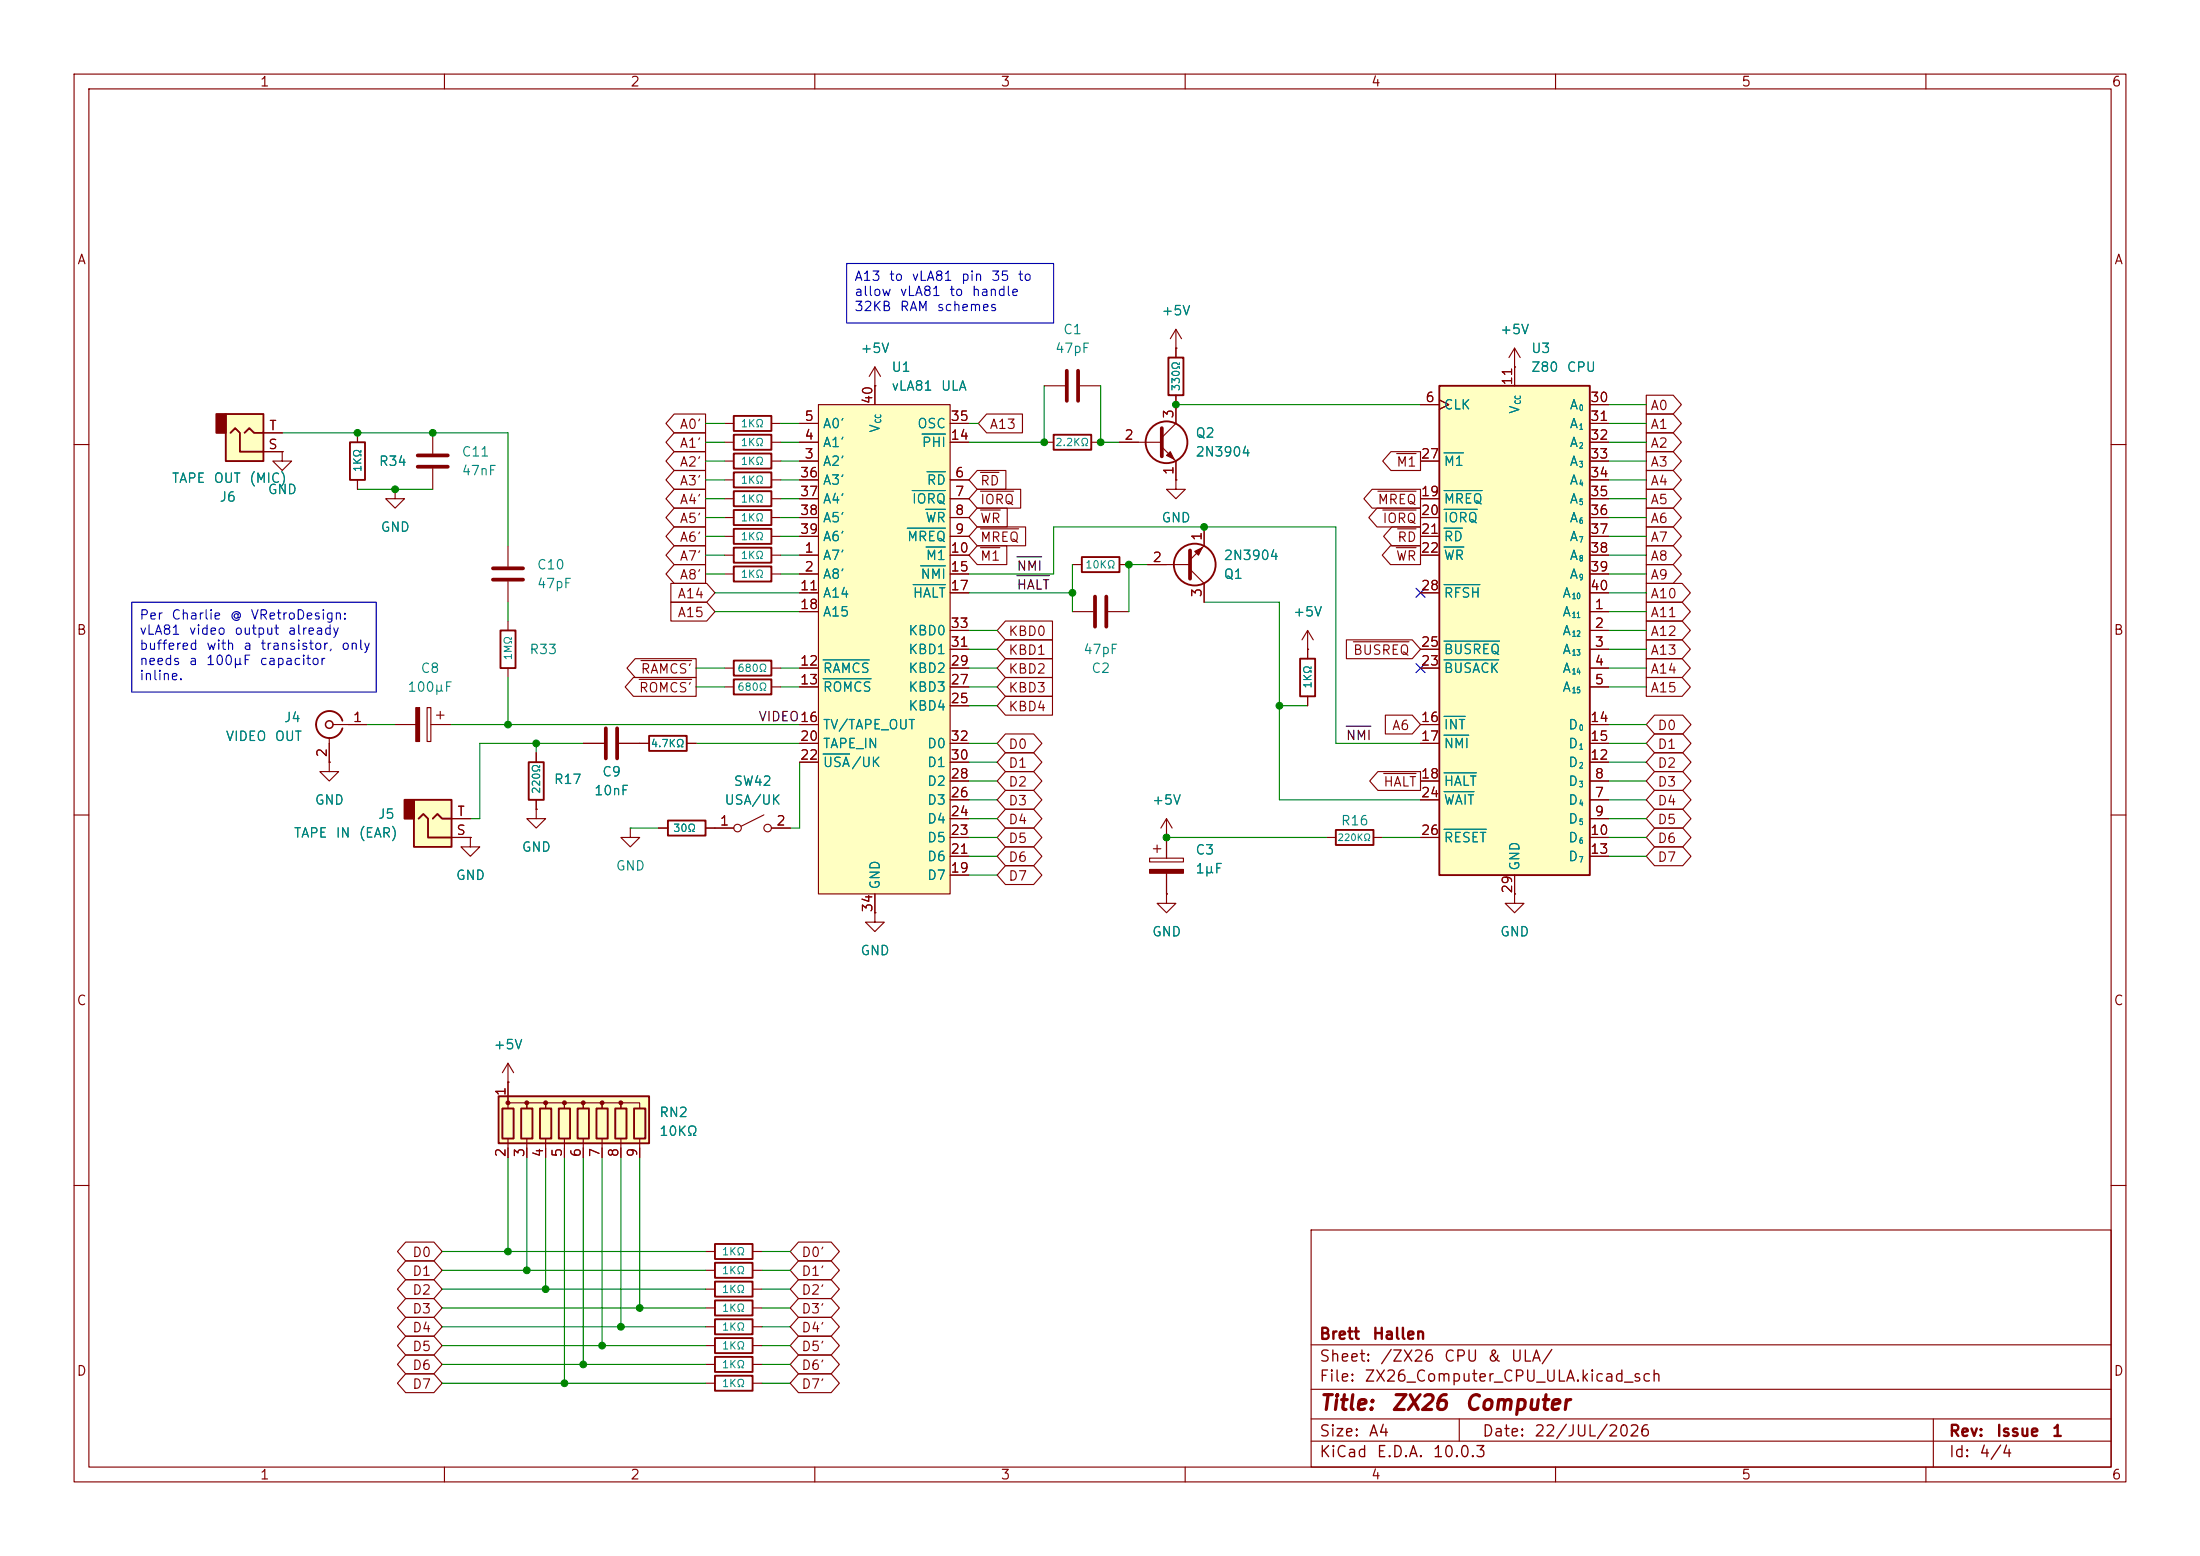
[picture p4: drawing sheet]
<svg xmlns="http://www.w3.org/2000/svg" width="297mm" height="210mm" viewBox="0 0 297 210" stroke-linecap="round" stroke-linejoin="round" font-family="sans-serif">
<g fill="none" stroke="#840000" stroke-width=".15">
<path d="M10 10h277v190h-277zM12 12h273v186h-273zM60 10v2M110 10v2M160 10v2M210 10v2M260 10v2M10 60h2M144.8 76.2h1.2M151.1 76.2h1.3M285 60h2M144.8 82.6h2.8"/>
<path d="M149.6 82.6h2.8M10 110h2M285 110h2M10 160h2M177 166h108v32h-108zM285 160h2M60 198v2M110 198v2M160 198v2M177 194.5h108M177 191.5h108M177 187.5h108"/>
<path d="M177 181.5h108M197 191.5v3M210 198v2M260 198v2M261 191.5v6.5"/>
</g>
<path d="M147.8 80.5v4.1M149.4 80.5v4.1" fill="none" stroke="#840000" stroke-width=".51"/>
<path d="M146 75.2h5.1v2h-5.1z" fill="none" stroke="#840000" stroke-width=".25"/>
<path d="M110.5 54.6h17.8v66.1h-17.8z" fill="#ffffc2"/>
<g fill="none" stroke="#840000" stroke-width=".15">
<path d="M107.9 59.7h2.6M107.9 57.2h2.6M110.5 54.6h17.8v66.1h-17.8zM118.1 52.1v2.5M128.3 59.7h2.5M128.3 57.2h2.5M204.5 49.5h.1M204.5 47l-.8 1.3M204.5 47l.7 1.3M204.5 47v2.5M97.8 74.9h1.3M104.1 74.9h1.3"/>
<path d="M107.9 74.9h2.6M107.9 77.5h2.6M107.9 62.2h2.6M107.9 64.8h2.6M107.9 67.3h2.6M107.9 69.9h2.6M107.9 72.4h2.6M128.3 74.9h2.5M128.3 77.5h2.5M128.3 64.8h2.5M128.3 67.3h2.5M128.3 69.9h2.5"/>
<path d="M128.3 72.4h2.5M97.8 92.7h1.3M104.1 92.7h1.3M107.9 80h2.6M107.9 90.2h2.6M107.9 92.7h2.6M107.9 97.8h2.6M107.9 82.6h2.6M128.3 80h2.5M128.3 90.2h2.5M128.3 92.7h2.5M128.3 95.3h2.5"/>
<path d="M128.3 87.6h2.5M128.3 85.1h2.5M107.9 100.3h2.6M107.9 102.9h2.6M128.3 118.1h2.5M128.3 100.3h2.5M128.3 115.6h2.5M128.3 102.9h2.5M128.3 113h2.5M128.3 110.5h2.5M128.3 108h2.5M128.3 105.4h2.5"/>
<path d="M118.1 120.7v2.5M68.6 146.1h.1M68.6 143.5l-.8 1.3M68.6 143.5l.7 1.3M68.6 143.5v2.6M95.2 174h1.3M95.2 171.5h1.3M95.2 179.1h1.3M101.6 174h1.3M101.6 171.5h1.3M101.6 179.1h1.3M95.2 184.2h1.3"/>
<path d="M95.2 186.7h1.3M95.2 181.6h1.3M101.6 184.2h1.3M101.6 186.7h1.3M101.6 181.6h1.3"/>
</g>
<path d="M124.5 58.6h3.1M122.5 71.3h5.1M123.2 66.2h4.4M123.3 78.9h4.3M124.3 76.4h3.3M125 68.7h2.6M125 73.8h2.6M125.1 63.7h2.5M111.1 89.1h6.3M111.1 91.6h6.5M111.1 101.8h3.6" fill="none" stroke="#008484" stroke-width=".15"/>
<path d="M99.1 73.9h5v2h-5zM99.1 91.7h5v2h-5zM96.5 173h5.1v2h-5.1zM96.5 170.4h5.1v2.1h-5.1zM96.5 178.1h5.1v2h-5.1zM96.5 183.1h5.1v2.1h-5.1zM96.5 185.7h5.1v2h-5.1zM96.5 180.6h5.1v2h-5.1z" fill="none" stroke="#840000" stroke-width=".25"/>
<path d="M67.3 148h20.3v6.3h-20.3z" fill="#ffffc2"/>
<g fill="none" stroke="#840000" stroke-width=".25">
<path d="M99.1 56.1h5v2.1h-5zM99.1 58.7h5v2h-5zM99.1 63.8h5v2h-5zM99.1 61.2h5v2h-5zM67.3 148h20.3v6.3h-20.3zM67.8 149.6h1.5v4.1h-1.5zM70.4 149.6h1.5v4.1h-1.5zM72.9 149.6h1.5v4.1h-1.5zM75.4 149.6h1.6v4.1h-1.6zM78 149.6h1.5v4.1h-1.5zM80.5 149.6h1.5v4.1h-1.5zM83.1 149.6h1.5v4.1h-1.5z"/>
<path d="M85.6 149.6h1.5v4.1h-1.5z"/>
</g>
<g fill="#840000" stroke="#840000" stroke-width=".15">
<circle cx="68.6" cy="148.8" r=".25"/>
<circle cx="71.1" cy="148.8" r=".25"/>
<circle cx="73.7" cy="148.8" r=".25"/>
<circle cx="76.2" cy="148.8" r=".25"/>
<circle cx="78.7" cy="148.8" r=".25"/>
<circle cx="81.3" cy="148.8" r=".25"/>
<circle cx="83.8" cy="148.8" r=".25"/>
</g>
<g fill="none" stroke="#840000" stroke-width=".15">
<path d="M97.8 57.2h1.3M97.8 59.7h1.3M104.1 57.2h1.3M104.1 59.7h1.3M118.1 52.1h.1M118.1 49.5l-.8 1.3M118.1 49.5l.8 1.3M118.1 49.5v2.6M97.8 64.8h1.3M97.8 62.2h1.3M104.1 64.8h1.3M104.1 62.2h1.3"/>
<path d="M68.6 149.6v-.8h2.5v.8v-.8h2.6v.8v-.8h2.5v.8v-.8h2.5v.8v-.8h2.6v.8v-.8h2.5v.8v-.8h2.6v.8M68.6 146.1v2.5M68.6 153.7v2.5M71.1 153.7v2.5M73.7 153.7v2.5M76.2 153.7v2.5M78.7 153.7v2.5M81.3 153.7v2.5M83.8 153.7v2.5M86.4 153.7v2.5"/>
</g>
<path d="M55.9 108h5.1v6.3h-5.1z" fill="#ffffc2"/>
<path d="M54.6 108h1.3v2.5h-1.3z" fill="#840000" stroke="#840000" stroke-width=".25"/>
<path d="M87.6 99.3h5.1v2h-5.1zM55.9 108h5.1v6.3h-5.1zM56.5 110.5l.6-.6 .7 .6v2.5h3.2M58.4 110.5l.7-.6 .6 .6h1.3M71.4 102.9h2v5.1h-2zM90.2 110.7h5v2.1h-5z" fill="none" stroke="#840000" stroke-width=".25"/>
<g fill="none" stroke="#840000" stroke-width=".15">
<path d="M53.3 97.8h2.8M57.7 95.5h.5v4.6h-.5zM58.2 97.8h2.8M58.9 96.5h1M59.4 96v1M44.4 102.9v1.2h1.3l-1.3 1.3-1.2-1.3h1.2M44.4 102.9h.1M61 113h2.5M61 110.5h2.5M63.5 113v1.3h-1.3l1.3 1.3 1.3-1.3h-1.3M63.5 113h.1M72.4 109.2v1.3h1.3l-1.3 1.3-1.3-1.3h1.3"/>
<path d="M72.4 109.2h.1M72.4 101.6v1.3M72.4 108v1.2M78.7 100.3h2.8M83.6 100.3h4M85.1 111.8v1.2h1.3l-1.3 1.3-1.3-1.3h1.3M85.1 111.8h.1M88.9 111.8h1.3M92.7 100.3h1.3M95.2 111.8h3.9M103.1 110l-3 1.5M104.1 111.8h2.6"/>
<path d="M118.1 123.2v1.3h1.3l-1.3 1.2-1.3-1.2h1.3M118.1 123.2h.1"/>
<circle cx="99.6" cy="111.8" r=".51"/>
<circle cx="103.6" cy="111.8" r=".51"/>
</g>
<path d="M56.1 95.5h.5v4.6h-.5z" fill="#840000" stroke="#840000" stroke-width=".15"/>
<path d="M81.8 98.3v4.1M83.3 98.3v4.1" fill="none" stroke="#840000" stroke-width=".51"/>
<path d="M30.5 55.9h5.1v6.3h-5.1z" fill="#ffffc2"/>
<path d="M29.2 55.9h1.3v2.5h-1.3z" fill="#840000" stroke="#840000" stroke-width=".25"/>
<path d="M30.5 55.9h5.1v6.3h-5.1zM31.1 58.4l.6-.6 .7 .6v2.6h3.2M33 58.4l.7-.6 .6 .6h1.3M47.2 59.7h2.1v5.1h-2.1zM67.6 85.1h2v5.1h-2z" fill="none" stroke="#840000" stroke-width=".25"/>
<path d="M35.6 58.4h2.5M48.3 58.4v1.3M35.6 61h2.5M38.1 61v1.2h-1.3l1.3 1.3 1.3-1.3h-1.3M38.1 61h.1M48.3 64.8v1.2M53.3 66v1.3h-1.2l1.2 1.3 1.3-1.3h-1.3M53.3 66h.1M68.6 83.8v1.3M68.6 90.2v1.2" fill="none" stroke="#840000" stroke-width=".15"/>
<path d="M194.3 52.1h20.3v66h-20.3z" fill="#ffffc2"/>
<g fill="none" stroke="#840000" stroke-width=".25">
<path d="M142.2 58.7h5.1v2h-5.1zM157.7 48.3h2.1v5h-2.1zM194.3 52.1h20.3v66h-20.3zM99.1 66.3h5v2h-5zM99.1 68.8h5v2.1h-5zM99.1 71.4h5v2h-5zM99.1 76.5h5v2h-5zM46.2 97.3a1.81 1.81 0 0 0-2.8-1 1.81 1.81 0 0 0 0 3 1.81 1.81 0 0 0 2.8-1M99.1 89.2h5v2h-5zM175.5 88.9h2v5.1h-2zM180.3 112h5.1v2h-5.1zM96.5 175.5h5.1v2h-5.1z"/>
<path d="M96.5 167.9h5.1v2h-5.1z"/>
<circle cx="157.5" cy="59.7" r="2.82"/>
<circle cx="161.3" cy="76.2" r="2.82"/>
</g>
<g fill="none" stroke="#840000" stroke-width=".15">
<path d="M35.6 58.4h2.5M48.3 58.4v1.3M58.4 58.4v2.8M91 55.9h4.2v2.5h-4.2l-1.1-1.2zM91 58.4h4.2v2.6h-4.2l-1.1-1.3zM107.9 57.2h2.6M107.9 59.7h2.6M118.1 52.1h.1M118.1 52.1v2.5M128.3 57.2h2.5M128.3 59.7h2.5M133.2 55.9h4.8v2.5h-4.8l-1.1-1.2z"/>
<path d="M141 59.7h1.2M141 52.1h2.8M145.8 52.1h2.8M147.3 59.7h1.3M151.1 59.7h5.7M158.7 47h.1M158.7 44.5l-.7 1.2M158.7 44.5l.8 1.2M158.7 44.5v3.8M158.7 53.3v3.9l-1.9 1.9M191.8 54.6h2.5M194.3 54l1.3 .6-1.3 .6"/>
<path d="M204.5 49.5h.1M204.5 49.5v2.6M214.6 54.6h2.6M214.6 57.2h2.6M214.6 59.7h2.6M222.2 53.3h3.7l1.1 1.3-1.1 1.3h-3.7zM222.2 55.9h3.7l1.1 1.3-1.1 1.2h-3.7zM222.2 58.4h3.7l1.1 1.3-1.1 1.3h-3.7zM35.6 61h2.5M38.1 61h.1M48.3 64.8v1.2M53.3 66h.1"/>
<path d="M58.4 63.2v2.8M68.6 73.7v2.8M68.6 78.5v2.8M90.6 78.7h4.8l1.1 1.3-1.1 1.3h-4.8zM91 73.7h4.2v2.5h-4.2l-1.1-1.3zM91 71.1h4.2v2.6h-4.2l-1.1-1.3zM91 76.2h4.2v2.5h-4.2l-1.1-1.2zM91 61h4.2v2.5h-4.2l-1.1-1.3zM91 63.5h4.2v2.5h-4.2l-1.1-1.2zM91 68.6h4.2v2.5h-4.2l-1.1-1.2zM91 66h4.2v2.6h-4.2l-1.1-1.3zM97.8 67.3h1.3"/>
<path d="M97.8 69.9h1.3M97.8 72.4h1.3M97.8 77.5h1.3M104.1 67.3h1.3M104.1 69.9h1.3M104.1 72.4h1.3M104.1 77.5h1.3M107.9 67.3h2.6M107.9 69.9h2.6M107.9 72.4h2.6M107.9 74.9h2.6M107.9 62.2h2.6"/>
<path d="M107.9 64.8h2.6M107.9 77.5h2.6M128.3 67.3h2.5M128.3 69.9h2.5M128.3 72.4h2.5M128.3 74.9h2.5M128.3 64.8h2.5M128.3 77.5h2.5M131.9 68.6h4.1v2.5h-4.1l-1.1-1.2zM131.9 71.1h6.6v2.6h-6.6l-1.1-1.3zM131.9 63.5h3.9v2.5h-3.9l-1.1-1.2zM131.9 66h5.9v2.6h-5.9l-1.1-1.3z"/>
<path d="M131.9 73.7h4v2.5h-4l-1.1-1.3zM132.4 68.8h2.6M132.4 73.9h2.6M132.4 66.3h4.5M132.4 71.4h5.1M132.4 63.8h2.5M154.9 76.2h5.8M156.8 60.3l1.9 1.9v2.6M158.7 64.8v1.2h1.3l-1.3 1.3-1.2-1.3h1.2M158.7 64.8h.1M160.7 76.8l1.9 1.9v2.6M162.6 71.1v2.6l-1.9 1.9"/>
<path d="M185.2 66h6.6v2.6h-6.6l-1.1-1.3zM185.9 68.6h5.9v2.5h-5.9l-1.1-1.2zM186 66.3h5.2M186.7 68.8h4.5M187.7 73.7h4.1v2.5h-4.1l-1.1-1.3zM187.8 61h4v2.5h-4l-1.1-1.3zM187.9 71.1h3.9v2.6h-3.9l-1.1-1.3zM188.5 73.9h2.7M188.6 61.2h2.6M188.7 71.4h2.5M191.8 67.3h2.5M191.8 69.9h2.5"/>
<path d="M191.8 72.4h2.5M191.8 74.9h2.5M191.8 62.2h2.5M214.6 67.3h2.6M214.6 69.9h2.6M214.6 72.4h2.6M214.6 74.9h2.6M214.6 62.2h2.6M214.6 64.8h2.6M214.6 77.5h2.6M222.2 78.7h4.9l1.1 1.3-1.1 1.3h-4.9zM222.2 73.7h3.7l1.1 1.2-1.1 1.3h-3.7z"/>
<path d="M222.2 68.6h3.7l1.1 1.3-1.1 1.2h-3.7zM222.2 71.1h3.7l1.1 1.3-1.1 1.3h-3.7zM222.2 76.2h3.7l1.1 1.3-1.1 1.2h-3.7zM222.2 63.5h3.7l1.1 1.3-1.1 1.2h-3.7zM222.2 66h3.7l1.1 1.3-1.1 1.3h-3.7zM222.2 61h3.7l1.1 1.2-1.1 1.3h-3.7zM44.4 99.6v3.3M45 97.8h4.5M85.5 91.4h8.5v2.6h-8.5l-1.1-1.3zM85.8 88.9h8.2v2.5h-8.2l-1.2-1.2zM86.3 91.7h7.1M86.5 89.2h6.9"/>
<path d="M90.6 81.3h4.8l1.1 1.3-1.1 1.2h-4.8zM97.8 90.2h1.3M104.1 90.2h1.3M107.9 82.6h2.6M107.9 90.2h2.6M107.9 92.7h2.6M107.9 97.8h2.6M107.9 80h2.6M128.3 85.1h2.5M128.3 87.6h2.5M128.3 90.2h2.5M128.3 92.7h2.5"/>
<path d="M128.3 80h2.5M128.3 95.3h2.5M135.7 88.9h6.4v2.5h-6.4l-1.1-1.2zM135.7 99.1h3.8l1.2 1.2-1.2 1.3h-3.8l-1.1-1.3zM135.7 86.4h6.4v2.5h-6.4l-1.1-1.3zM135.7 91.4h6.4v2.6h-6.4l-1.1-1.3zM135.7 83.8h6.4v2.6h-6.4l-1.1-1.3zM135.7 94h6.4v2.5h-6.4l-1.1-1.2zM176.5 87.6h.1M176.5 85.1l-.7 1.3M176.5 85.1l.8 1.3M176.5 85.1v3.8"/>
<path d="M176.5 94v1.3M181.8 86.4h8.9l1.1 1.2-1.1 1.3h-8.9zM182.7 86.6h7.5M187 96.5h3.7l1.1 1.3-1.1 1.3h-3.7zM191.8 87.6h2.5M191.8 90.2h2.5M191.8 97.8h2.5M191.8 80h2.5M214.6 82.6h2.6M214.6 85.1h2.6M214.6 87.6h2.6M214.6 90.2h2.6"/>
<path d="M214.6 92.7h2.6M214.6 97.8h2.6M214.6 80h2.6M222.2 86.4h4.9l1.1 1.2-1.1 1.3h-4.9zM222.2 81.3h4.9l1.1 1.3-1.1 1.2h-4.9zM222.2 88.9h4.9l1.1 1.3-1.1 1.2h-4.9zM222.2 83.8h4.9l1.1 1.3-1.1 1.3h-4.9zM222.2 91.4h4.9l1.1 1.3-1.1 1.3h-4.9zM223.4 99.1h3.8l1.1 1.2-1.1 1.3h-3.8l-1.2-1.3zM223.4 96.5h3.8l1.1 1.3-1.1 1.3h-3.8l-1.2-1.3zM44.4 102.9h.1M61 110.5h2.5"/>
<path d="M61 113h2.5M63.5 113h.1M72.4 109.2h.1M72.4 101.6v1.3M72.4 108v1.2M78.7 100.3h2.8M83.6 100.3h4M88.9 111.8h1.3M92.7 100.3h1.3M95.2 111.8h3.9M104.1 111.8h2.6M107.9 102.9h2.6"/>
<path d="M107.9 100.3h2.6M128.3 108h2.5M128.3 105.4h2.5M128.3 110.5h2.5M128.3 113h2.5M128.3 102.9h2.5M128.3 115.6h2.5M128.3 100.3h2.5M128.3 118.1h2.5M135.7 106.7h3.8l1.2 1.3-1.2 1.2h-3.8l-1.1-1.2zM135.7 109.2h3.8l1.2 1.3-1.2 1.3h-3.8l-1.1-1.3zM135.7 116.8h3.8l1.2 1.3-1.2 1.3h-3.8l-1.1-1.3z"/>
<path d="M135.7 111.8h3.8l1.2 1.2-1.2 1.3h-3.8l-1.1-1.3zM135.7 114.3h3.8l1.2 1.3-1.2 1.2h-3.8l-1.1-1.2zM135.7 101.6h3.8l1.2 1.3-1.2 1.2h-3.8l-1.1-1.2zM135.7 104.1h3.8l1.2 1.3-1.2 1.3h-3.8l-1.1-1.3zM155.2 115.8h4.6v.5h-4.6zM155.7 114.6h1M156.2 114v1.1M157.5 113h.1M157.5 110.5v5.3M157.5 117.9v2.8M157.5 110.5l-.8 1.3M157.5 110.5l.7 1.3"/>
<path d="M179.1 113h1.2M185.4 113h1.3M186 104.1h5.8v2.6h-5.8l-1.1-1.3zM186.8 104.4h4.4M191.8 108h2.5M191.8 105.4h2.5M191.8 113h2.5M191.8 100.3h2.5M204.5 118.1v2.6M214.6 108h2.6M214.6 105.4h2.6M214.6 110.5h2.6"/>
<path d="M214.6 113h2.6M214.6 102.9h2.6M214.6 115.6h2.6M214.6 100.3h2.6M223.4 109.2h3.8l1.1 1.3-1.1 1.3h-3.8l-1.2-1.3zM223.4 106.7h3.8l1.1 1.3-1.1 1.2h-3.8l-1.2-1.2zM223.4 104.1h3.8l1.1 1.3-1.1 1.3h-3.8l-1.2-1.3zM223.4 101.6h3.8l1.1 1.3-1.1 1.2h-3.8l-1.2-1.2zM223.4 114.3h3.8l1.1 1.3-1.1 1.2h-3.8l-1.2-1.2zM223.4 111.8h3.8l1.1 1.2-1.1 1.3h-3.8l-1.2-1.3zM118.1 123.2h.1M118.1 120.7v2.5"/>
<path d="M157.5 120.7v1.2h1.2l-1.2 1.3-1.3-1.3h1.3M157.5 120.7h.1M204.5 120.7v1.2h1.2l-1.2 1.3-1.3-1.3h1.3M204.5 120.7h.1M68.6 146.1h.1M68.6 146.1v2.5M68.6 154.9v1.3M71.1 154.9v1.3M73.7 154.9v1.3M76.2 154.9v1.3M78.7 154.9v1.3M81.3 154.9v1.3"/>
<path d="M83.8 154.9v1.3M86.4 154.9v1.3M54.8 170.2h3.8l1.1 1.3-1.1 1.2h-3.8l-1.1-1.2zM54.8 167.6h3.8l1.1 1.3-1.1 1.3h-3.8l-1.1-1.3zM54.8 172.7h3.8l1.1 1.3-1.1 1.3h-3.8l-1.1-1.3zM54.8 175.3h3.8l1.1 1.2-1.1 1.3h-3.8l-1.1-1.3zM54.8 177.8h3.8l1.1 1.3-1.1 1.2h-3.8l-1.1-1.2zM95.2 176.5h1.3M95.2 168.9h1.3M101.6 176.5h1.3M101.6 168.9h1.3M107.8 167.6h4.4l1.1 1.3-1.1 1.3h-4.4l-1.1-1.3z"/>
<path d="M107.8 175.3h4.4l1.1 1.2-1.1 1.3h-4.4l-1.1-1.3zM107.8 172.7h4.4l1.1 1.3-1.1 1.3h-4.4l-1.1-1.3zM107.8 170.2h4.4l1.1 1.3-1.1 1.2h-4.4l-1.1-1.2zM107.8 177.8h4.4l1.1 1.3-1.1 1.2h-4.4l-1.1-1.2zM54.8 182.9h3.8l1.1 1.3-1.1 1.2h-3.8l-1.1-1.2zM54.8 185.4h3.8l1.1 1.3-1.1 1.3h-3.8l-1.1-1.3zM54.8 180.3h3.8l1.1 1.3-1.1 1.3h-3.8l-1.1-1.3zM107.8 185.4h4.4l1.1 1.3-1.1 1.3h-4.4l-1.1-1.3zM107.8 182.9h4.4l1.1 1.3-1.1 1.2h-4.4l-1.1-1.2zM107.8 180.3h4.4l1.1 1.3-1.1 1.3h-4.4l-1.1-1.3z"/>
</g>
<g fill="none" stroke="#008484" stroke-width=".15">
<path d="M124.5 58.6h3.1M122.5 71.3h5.1M123.2 66.2h4.4M123.3 78.9h4.3M124.3 76.4h3.3M125 68.7h2.6M125 73.8h2.6M125.1 63.7h2.5M194.9 66.2h5.2M194.9 68.7h4.5M194.9 71.3h2.5M194.9 73.8h2.7"/>
<path d="M194.9 61.1h2.7M194.9 78.9h4.9M111.1 89.1h6.3M111.1 91.6h6.5M194.9 96.7h2.9M194.9 99.2h3.4M194.9 89.1h7.4M194.9 86.5h7.6M111.1 101.8h3.6M194.9 104.3h4.4M194.9 106.8h4.1M194.9 111.9h5.7"/>
</g>
<path d="M144 50v4.1M145.5 50v4.1M156.8 57.8v3.8M56.4 61.5h4.1M56.4 63h4.1M66.5 76.7h4.1M66.5 78.2h4.1M160.7 74.3v3.8" fill="none" stroke="#840000" stroke-width=".51"/>
<g fill="#840000" stroke="#840000" stroke-width=".15">
<path d="M161.3 74.4l1-.5-.5 1z"/>
<path d="M157.5 61.5l.5-.5 .5 1z"/>
<path d="M155.2 117.3h4.6v.6h-4.6z"/>
</g>
<circle cx="44.5" cy="97.8" r=".51" fill="none" stroke="#840000" stroke-width=".2"/>
<path d="M137.3 77.7h4.4M137.3 75.2h3.3M181.7 98h3.4" fill="none" stroke="#000" stroke-width=".15"/>
<g fill="none" stroke="#008400" stroke-width=".15">
<path d="M38.1 58.4h30.5v15.3M95.2 59.7h2.6M95.2 57.2h2.6M105.4 59.7h2.5M105.4 57.2h2.5M130.8 57.2h1.3M141 52.1v7.6h-10.2M148.6 52.1v7.6h2.5M158.7 54.6h33.1M217.2 59.7h5M217.2 54.6h5M217.2 57.2h5"/>
<path d="M48.3 66h10.1M95.2 64.8h2.6M95.2 67.3h2.6M95.2 62.2h2.6M95.2 74.9h2.6M95.2 72.4h2.6M95.2 69.9h2.6M95.2 77.5h2.6M105.4 64.8h2.5M105.4 67.3h2.5M105.4 62.2h2.5M105.4 74.9h2.5"/>
<path d="M105.4 72.4h2.5M105.4 69.9h2.5M105.4 77.5h2.5M130.8 77.5h11.4v-6.4h38.1v29.2h11.5M144.8 76.2v6.4M154.9 76.2h-2.5v6.4M217.2 64.8h5M217.2 67.3h5M217.2 62.2h5M217.2 74.9h5M217.2 72.4h5M217.2 69.9h5"/>
<path d="M217.2 77.5h5M49.5 97.8h3.8M61 97.8h46.9M68.6 81.3v2.5M68.6 91.4v6.4M94 90.2h3.8M94 92.7h3.8M96.5 80h11.4M96.5 82.6h11.4M105.4 90.2h2.5M105.4 92.7h2.5M130.8 90.2h3.8"/>
<path d="M130.8 92.7h3.8M130.8 95.3h3.8M130.8 87.6h3.8M130.8 80h14M130.8 85.1h3.8M162.6 81.3h10.1v26.7h19.1M172.7 95.3h3.8M217.2 97.8h5M217.2 90.2h5M217.2 92.7h5M217.2 87.6h5M217.2 80h5"/>
<path d="M217.2 82.6h5M217.2 85.1h5M72.4 100.3v1.3M78.7 100.3h-13.9v10.2h-1.3M85.1 111.8h3.8M94 100.3h13.9M107.9 102.9v8.9h-1.2M130.8 105.4h3.8M130.8 102.9h3.8M130.8 108h3.8M130.8 110.5h3.8M130.8 113h3.8"/>
<path d="M130.8 100.3h3.8M130.8 115.6h3.8M130.8 118.1h3.8M157.5 113h21.6M186.7 113h5.1M217.2 105.4h5M217.2 102.9h5M217.2 108h5M217.2 110.5h5M217.2 113h5M217.2 100.3h5M217.2 115.6h5"/>
<path d="M68.6 156.2v12.7M71.1 156.2v15.3M73.7 156.2v17.8M76.2 156.2v30.5M78.7 156.2v28M81.3 156.2v25.4M83.8 156.2v22.9M86.4 156.2v20.3M59.7 179.1h35.5M59.7 176.5h35.5M59.7 174h35.5M59.7 171.5h35.5"/>
<path d="M59.7 168.9h35.5M102.9 179.1h3.8M102.9 176.5h3.8M102.9 174h3.8M102.9 171.5h3.8M102.9 168.9h3.8M59.7 186.7h35.5M59.7 181.6h35.5M59.7 184.2h35.5M102.9 186.7h3.8M102.9 181.6h3.8M102.9 184.2h3.8"/>
</g>
<path d="M191.2 79.4l1.2 1.2M192.4 79.4l-1.2 1.2M191.2 89.6l1.2 1.2M192.4 89.6l-1.2 1.2" fill="none" stroke="#000084" stroke-width=".15"/>
<path d="M114.3 35.6h27.9v8h-27.9zM17.8 81.3h33v12.1h-33z" fill="none" stroke="#0000c2" stroke-width=".15"/>
<g fill="#008400" stroke="#008400" stroke-width=".14">
<circle cx="83.8" cy="179.1" r=".46"/>
<circle cx="86.4" cy="176.5" r=".46"/>
<circle cx="71.1" cy="171.5" r=".46"/>
<circle cx="73.7" cy="174" r=".46"/>
<circle cx="144.8" cy="80" r=".46"/>
<circle cx="152.4" cy="76.2" r=".46"/>
<circle cx="157.5" cy="113" r=".46"/>
<circle cx="162.6" cy="71.1" r=".46"/>
<circle cx="172.7" cy="95.3" r=".46"/>
<circle cx="141" cy="59.7" r=".46"/>
<circle cx="148.6" cy="59.7" r=".46"/>
<circle cx="158.7" cy="54.6" r=".46"/>
<circle cx="48.3" cy="58.4" r=".46"/>
<circle cx="72.4" cy="100.3" r=".46"/>
<circle cx="68.6" cy="97.8" r=".46"/>
<circle cx="58.4" cy="58.4" r=".46"/>
<circle cx="53.3" cy="66" r=".46"/>
<circle cx="78.7" cy="184.2" r=".46"/>
<circle cx="76.2" cy="186.7" r=".46"/>
<circle cx="81.3" cy="181.6" r=".46"/>
<circle cx="68.6" cy="168.9" r=".46"/>
</g>
<g font-size="2" fill="#840000">
<text x="178" y="190.8">Title:</text>
<text x="187.7" y="190.8">ZX26</text>
<text x="197.6" y="190.8">Computer</text>
</g>
<g font-size="1.5" fill="#840000">
<text x="178" y="184.2">Sheet:</text>
<text x="178" y="181.2">Brett</text>
<text x="185.2" y="181.2">Hallen</text>
<text x="186.2" y="184.2">/ZX26</text>
<text x="194.8" y="184.2">CPU</text>
<text x="200.7" y="184.2">&amp;</text>
<text x="203.8" y="184.2">ULA/</text>
<text x="178" y="186.9">File:</text>
<text x="184.1" y="186.9">ZX26_Computer_CPU_ULA.kicad_sch</text>
<text x="178" y="197.1">KiCad</text>
<text x="178" y="194.3">Size:</text>
<text x="184.7" y="194.3">A4</text>
<text x="185.7" y="197.1">E.D.A.</text>
<text x="193.3" y="197.1">10.0.3</text>
<text x="200" y="194.3">Date:</text>
<text x="207" y="194.3">22/JUL/2026</text>
<text x="263" y="194.3">Rev:</text>
<text x="263" y="197.1">Id:</text>
<text x="267.1" y="197.1">4/4</text>
<text x="269.4" y="194.3">Issue</text>
<text x="276.9" y="194.3">1</text>
</g>
<g font-size="1.3" fill="#840000">
<text x="35" y="12">1</text>
<text x="85" y="12">2</text>
<text x="135" y="12">3</text>
<text x="185" y="12">4</text>
<text x="235" y="12">5</text>
<text x="285" y="12">6</text>
<text x="10.3" y="36">A</text>
<text x="285.3" y="36">A</text>
<text x="204.4" y="52.1" transform="rotate(-90 204.4 52.1)">11</text>
<text x="36.2" y="58.4">T</text>
<text x="91.7" y="58.2">A0'</text>
<text x="108.5" y="59.7">4</text>
<text x="108.5" y="57.1">5</text>
<text x="118.1" y="54.7" transform="rotate(-90 118.1 54.7)">40</text>
<text x="128.2" y="59.7">14</text>
<text x="128.2" y="57.1">35</text>
<text x="133.5" y="58.2">A13</text>
<text x="151.7" y="59.7">2</text>
<text x="158.7" y="56.6" transform="rotate(-90 158.7 56.6)">3</text>
<text x="192.3" y="54.6">6</text>
<text x="214.6" y="54.6">30</text>
<text x="214.6" y="57.1">31</text>
<text x="214.6" y="59.7">32</text>
<text x="222.7" y="55.7">A0</text>
<text x="222.7" y="58.2">A1</text>
<text x="36.1" y="60.9">S</text>
<text x="91.7" y="63.3">A2'</text>
<text x="91.7" y="65.8">A3'</text>
<text x="91.7" y="60.8">A1'</text>
<text x="107.9" y="64.7">36</text>
<text x="108.5" y="62.2">3</text>
<text x="128.8" y="64.7">6</text>
<text x="132.2" y="65.8">RD</text>
<text x="158.7" y="64.2" transform="rotate(-90 158.7 64.2)">1</text>
<text x="188.4" y="63.3">M1</text>
<text x="191.7" y="62.2">27</text>
<text x="214.6" y="62.2">33</text>
<text x="214.6" y="64.7">34</text>
<text x="222.7" y="60.8">A2</text>
<text x="222.7" y="65.8">A4</text>
<text x="222.7" y="63.3">A3</text>
<text x="91.7" y="70.9">A5'</text>
<text x="91.7" y="68.4">A4'</text>
<text x="107.9" y="67.3">37</text>
<text x="107.9" y="69.8">38</text>
<text x="128.8" y="67.3">7</text>
<text x="128.8" y="69.8">8</text>
<text x="132.2" y="70.9">WR</text>
<text x="132.2" y="68.4">IORQ</text>
<text x="185.9" y="68.4">MREQ</text>
<text x="186.6" y="70.9">IORQ</text>
<text x="191.7" y="67.3">19</text>
<text x="191.7" y="69.8">20</text>
<text x="214.6" y="67.3">35</text>
<text x="214.6" y="69.8">36</text>
<text x="222.7" y="70.9">A6</text>
<text x="222.7" y="68.4">A5</text>
<text x="91.7" y="76">A7'</text>
<text x="91.7" y="73.5">A6'</text>
<text x="107.9" y="72.4">39</text>
<text x="108.5" y="74.9">1</text>
<text x="108.5" y="77.4">2</text>
<text x="128.2" y="74.9">10</text>
<text x="128.2" y="77.4">15</text>
<text x="128.8" y="72.4">9</text>
<text x="132.2" y="73.5">MREQ</text>
<text x="132.2" y="76">M1</text>
<text x="155.5" y="76.2">2</text>
<text x="162.5" y="73.1" transform="rotate(-90 162.5 73.1)">1</text>
<text x="188.4" y="76">WR</text>
<text x="188.6" y="73.5">RD</text>
<text x="191.7" y="72.4">21</text>
<text x="191.7" y="74.9">22</text>
<text x="214.6" y="72.4">37</text>
<text x="214.6" y="74.9">38</text>
<text x="214.6" y="77.4">39</text>
<text x="222.7" y="76">A8</text>
<text x="222.7" y="73.5">A7</text>
<text x="91.4" y="83.6">A15</text>
<text x="91.4" y="81.1">A14</text>
<text x="91.7" y="78.5">A8'</text>
<text x="107.9" y="80">11</text>
<text x="107.9" y="82.5">18</text>
<text x="128.2" y="80">17</text>
<text x="162.5" y="80.7" transform="rotate(-90 162.5 80.7)">3</text>
<text x="191.7" y="80">28</text>
<text x="214.6" y="80">40</text>
<text x="215.2" y="82.5">1</text>
<text x="222.7" y="81.1">A10</text>
<text x="222.7" y="83.6">A11</text>
<text x="222.7" y="78.5">A9</text>
<text x="10.3" y="86">B</text>
<text x="128.2" y="87.6">31</text>
<text x="128.2" y="85.1">33</text>
<text x="136" y="88.7">KBD1</text>
<text x="136" y="86.2">KBD0</text>
<text x="182.6" y="88.7">BUSREQ</text>
<text x="191.7" y="87.6">25</text>
<text x="215.2" y="85.1">2</text>
<text x="215.2" y="87.6">3</text>
<text x="222.7" y="88.7">A13</text>
<text x="222.7" y="86.2">A12</text>
<text x="285.3" y="86">B</text>
<text x="86.2" y="93.8">ROMCS'</text>
<text x="86.4" y="91.2">RAMCS'</text>
<text x="107.9" y="90.1">12</text>
<text x="107.9" y="92.7">13</text>
<text x="128.2" y="95.2">25</text>
<text x="128.2" y="92.7">27</text>
<text x="128.2" y="90.1">29</text>
<text x="136" y="91.2">KBD2</text>
<text x="136" y="93.8">KBD3</text>
<text x="191.7" y="90.1">23</text>
<text x="215.2" y="90.1">4</text>
<text x="215.2" y="92.7">5</text>
<text x="222.7" y="91.2">A14</text>
<text x="222.7" y="93.8">A15</text>
<text x="47.6" y="97.8">1</text>
<text x="107.9" y="100.3">20</text>
<text x="107.9" y="97.8">16</text>
<text x="128.2" y="100.3">32</text>
<text x="136" y="101.4">D0</text>
<text x="136" y="96.3">KBD4</text>
<text x="187.8" y="98.9">A6</text>
<text x="191.7" y="97.8">16</text>
<text x="191.7" y="100.3">17</text>
<text x="214.6" y="97.8">14</text>
<text x="214.6" y="100.3">15</text>
<text x="223.7" y="101.4">D1</text>
<text x="223.7" y="98.9">D0</text>
<text x="44.4" y="102.3" transform="rotate(-90 44.4 102.3)">2</text>
<text x="107.9" y="102.8">22</text>
<text x="128.2" y="107.9">26</text>
<text x="128.2" y="105.4">28</text>
<text x="128.2" y="102.8">30</text>
<text x="136" y="103.9">D1</text>
<text x="136" y="106.5">D2</text>
<text x="186.7" y="106.5">HALT</text>
<text x="191.7" y="105.4">18</text>
<text x="191.7" y="107.9">24</text>
<text x="214.6" y="102.8">12</text>
<text x="215.2" y="107.9">7</text>
<text x="215.2" y="105.4">8</text>
<text x="223.7" y="106.5">D3</text>
<text x="223.7" y="103.9">D2</text>
<text x="61.5" y="113">S</text>
<text x="61.6" y="110.5">T</text>
<text x="97.1" y="111.7">1</text>
<text x="104.7" y="111.7">2</text>
<text x="128.2" y="113">23</text>
<text x="128.2" y="110.5">24</text>
<text x="136" y="109">D3</text>
<text x="136" y="111.6">D4</text>
<text x="191.7" y="113">26</text>
<text x="214.6" y="113">10</text>
<text x="215.2" y="110.5">9</text>
<text x="223.7" y="111.6">D5</text>
<text x="223.7" y="109">D4</text>
<text x="128.2" y="118.1">19</text>
<text x="128.2" y="115.5">21</text>
<text x="136" y="119.2">D7</text>
<text x="136" y="114.1">D5</text>
<text x="136" y="116.6">D6</text>
<text x="214.6" y="115.5">13</text>
<text x="223.7" y="116.6">D7</text>
<text x="223.7" y="114.1">D6</text>
<text x="118.1" y="123.2" transform="rotate(-90 118.1 123.2)">34</text>
<text x="204.4" y="120.7" transform="rotate(-90 204.4 120.7)">29</text>
<text x="10.3" y="136">C</text>
<text x="285.3" y="136">C</text>
<text x="68.6" y="148" transform="rotate(-90 68.6 148)">1</text>
<text x="68.6" y="156.3" transform="rotate(-90 68.6 156.3)">2</text>
<text x="71.1" y="156.3" transform="rotate(-90 71.1 156.3)">3</text>
<text x="73.6" y="156.3" transform="rotate(-90 73.6 156.3)">4</text>
<text x="76.2" y="156.3" transform="rotate(-90 76.2 156.3)">5</text>
<text x="78.7" y="156.3" transform="rotate(-90 78.7 156.3)">6</text>
<text x="81.3" y="156.3" transform="rotate(-90 81.3 156.3)">7</text>
<text x="83.8" y="156.3" transform="rotate(-90 83.8 156.3)">8</text>
<text x="86.3" y="156.3" transform="rotate(-90 86.3 156.3)">9</text>
<text x="55.6" y="172.5">D1</text>
<text x="55.6" y="170">D0</text>
<text x="108.1" y="170">D0'</text>
<text x="108.1" y="172.5">D1'</text>
<text x="55.6" y="175.1">D2</text>
<text x="55.6" y="177.6">D3</text>
<text x="108.1" y="177.6">D3'</text>
<text x="108.1" y="175.1">D2'</text>
<text x="10.3" y="186">D</text>
<text x="55.6" y="185.2">D6</text>
<text x="55.6" y="180.1">D4</text>
<text x="55.6" y="182.7">D5</text>
<text x="108.1" y="185.2">D6'</text>
<text x="108.1" y="182.7">D5'</text>
<text x="108.1" y="180.1">D4'</text>
<text x="285.3" y="186">D</text>
<text x="55.6" y="187.8">D7</text>
<text x="108.1" y="187.8">D7'</text>
<text x="35" y="200">1</text>
<text x="85" y="200">2</text>
<text x="135" y="200">3</text>
<text x="185" y="200">4</text>
<text x="235" y="200">5</text>
<text x="285" y="200">6</text>
</g>
<g font-size="1.3" fill="#0000c2">
<text x="115.3" y="38.2">A13</text>
<text x="115.3" y="40.3">allow</text>
<text x="119.9" y="38.2">to</text>
<text x="121.4" y="40.3">vLA81</text>
<text x="123" y="38.2">vLA81</text>
<text x="128.1" y="40.3">to</text>
<text x="129.7" y="38.2">pin</text>
<text x="131.1" y="40.3">handle</text>
<text x="133.7" y="38.2">35</text>
<text x="137.3" y="38.2">to</text>
<text x="115.3" y="42.3">32KB</text>
<text x="121.4" y="42.3">RAM</text>
<text x="126.4" y="42.3">schemes</text>
<text x="18.7" y="83.9">Per</text>
<text x="23" y="83.9">Charlie</text>
<text x="30.9" y="83.9">@</text>
<text x="33.7" y="83.9">VRetroDesign:</text>
<text x="18.7" y="86">vLA81</text>
<text x="18.7" y="88">buffered</text>
<text x="25.4" y="86">video</text>
<text x="27.8" y="88">with</text>
<text x="31.5" y="86">output</text>
<text x="32.7" y="88">a</text>
<text x="35.1" y="88">transistor,</text>
<text x="38.8" y="86">already</text>
<text x="46" y="88">only</text>
<text x="18.7" y="90.1">needs</text>
<text x="18.7" y="92.1">inline.</text>
<text x="25.4" y="90.1">a</text>
<text x="27.7" y="90.1">100µF</text>
<text x="34.9" y="90.1">capacitor</text>
</g>
<g font-size="1.3" fill="#008484">
<text x="116.1" y="48">+5V</text>
<text x="142.4" y="48">47pF</text>
<text x="143.4" y="45.4">C1</text>
<text x="156.7" y="42.9">+5V</text>
<text x="202.4" y="45.4">+5V</text>
<text x="206.6" y="48">U3</text>
<text x="120.3" y="53">vLA81</text>
<text x="120.3" y="50.5">U1</text>
<text x="126.9" y="53">ULA</text>
<text x="206.6" y="50.5">Z80</text>
<text x="211.4" y="50.5">CPU</text>
<text x="111" y="58.1">A0'</text>
<text x="119.1" y="58.5" transform="rotate(-90 119.1 58.5)">V</text>
<text x="123.7" y="58.1">OSC</text>
<text x="161.3" y="59.4">Q2</text>
<text x="194.8" y="55.6">CLK</text>
<text x="205.4" y="56" transform="rotate(-90 205.4 56)">V</text>
<text x="211.8" y="55.6">A</text>
<text x="211.8" y="58.1">A</text>
<text x="23.1" y="65.5">TAPE</text>
<text x="28.7" y="65.5">OUT</text>
<text x="33.5" y="65.5">(MIC)</text>
<text x="51.1" y="63.2">R34</text>
<text x="62.2" y="61.9">C11</text>
<text x="62.2" y="64.5">47nF</text>
<text x="111" y="63.2">A2'</text>
<text x="111" y="60.7">A1'</text>
<text x="111" y="65.7">A3'</text>
<text x="124.4" y="60.7">PHI</text>
<text x="125" y="65.7">RD</text>
<text x="161.3" y="61.9">2N3904</text>
<text x="194.8" y="63.2">M1</text>
<text x="211.8" y="60.7">A</text>
<text x="211.8" y="63.2">A</text>
<text x="211.8" y="65.7">A</text>
<text x="29.5" y="68">J6</text>
<text x="36.1" y="67">GND</text>
<text x="111" y="68.3">A4'</text>
<text x="111" y="70.8">A5'</text>
<text x="123" y="68.3">IORQ</text>
<text x="124.8" y="70.8">WR</text>
<text x="156.7" y="70.8">GND</text>
<text x="194.8" y="68.3">MREQ</text>
<text x="194.8" y="70.8">IORQ</text>
<text x="211.8" y="68.3">A</text>
<text x="211.8" y="70.8">A</text>
<text x="51.3" y="72.1">GND</text>
<text x="72.4" y="77.2">C10</text>
<text x="111" y="75.9">A7'</text>
<text x="111" y="73.4">A6'</text>
<text x="122.4" y="73.4">MREQ</text>
<text x="124.9" y="75.9">M1</text>
<text x="165.1" y="75.9">2N3904</text>
<text x="194.8" y="73.4">RD</text>
<text x="194.8" y="75.9">WR</text>
<text x="211.8" y="73.4">A</text>
<text x="211.8" y="75.9">A</text>
<text x="72.4" y="79.7">47pF</text>
<text x="111" y="78.4">A8'</text>
<text x="111" y="81">A14</text>
<text x="111" y="83.5">A15</text>
<text x="123.1" y="81">HALT</text>
<text x="124.2" y="78.4">NMI</text>
<text x="165.1" y="78.4">Q1</text>
<text x="174.5" y="83.5">+5V</text>
<text x="194.8" y="81">RFSH</text>
<text x="210.8" y="83.5">A</text>
<text x="210.8" y="81">A</text>
<text x="211.8" y="78.4">A</text>
<text x="71.4" y="88.6">R33</text>
<text x="122.5" y="88.6">KBD1</text>
<text x="122.5" y="86.1">KBD0</text>
<text x="146.2" y="88.6">47pF</text>
<text x="194.8" y="88.6">BUSREQ</text>
<text x="210.8" y="86.1">A</text>
<text x="210.8" y="88.6">A</text>
<text x="54.9" y="93.7">100µF</text>
<text x="56.7" y="91.1">C8</text>
<text x="111" y="91.1">RAMCS</text>
<text x="111" y="93.7">ROMCS</text>
<text x="122.5" y="93.7">KBD3</text>
<text x="122.5" y="91.1">KBD2</text>
<text x="147.2" y="91.1">C2</text>
<text x="194.8" y="91.1">BUSACK</text>
<text x="210.8" y="91.1">A</text>
<text x="210.8" y="93.7">A</text>
<text x="30.4" y="100.3">VIDEO</text>
<text x="37" y="100.3">OUT</text>
<text x="38.2" y="97.8">J4</text>
<text x="111" y="98.8">TV/TAPE_OUT</text>
<text x="111" y="101.3">TAPE_IN</text>
<text x="122.5" y="96.2">KBD4</text>
<text x="125.1" y="101.3">D0</text>
<text x="194.8" y="98.8">INT</text>
<text x="194.8" y="101.3">NMI</text>
<text x="211.6" y="98.8">D</text>
<text x="211.6" y="101.3">D</text>
<text x="74.7" y="106.1">R17</text>
<text x="80.1" y="107.7">10nF</text>
<text x="81.2" y="105.1">C9</text>
<text x="99" y="106.4">SW42</text>
<text x="111" y="103.8">USA/UK</text>
<text x="125.1" y="106.4">D2</text>
<text x="125.1" y="103.8">D1</text>
<text x="194.8" y="106.4">HALT</text>
<text x="211.6" y="106.4">D</text>
<text x="211.6" y="103.8">D</text>
<text x="39.6" y="113.4">TAPE</text>
<text x="42.4" y="108.9">GND</text>
<text x="45.2" y="113.4">IN</text>
<text x="48.3" y="113.4">(EAR)</text>
<text x="50.9" y="110.8">J5</text>
<text x="97.7" y="108.9">USA/UK</text>
<text x="125.1" y="111.5">D4</text>
<text x="125.1" y="108.9">D3</text>
<text x="155.4" y="108.9">+5V</text>
<text x="180.9" y="111.7">R16</text>
<text x="194.8" y="108.9">WAIT</text>
<text x="211.6" y="108.9">D</text>
<text x="211.6" y="111.5">D</text>
<text x="61.5" y="119.1">GND</text>
<text x="70.4" y="115.3">GND</text>
<text x="83.1" y="117.8">GND</text>
<text x="125.1" y="119.1">D7</text>
<text x="125.1" y="116.5">D6</text>
<text x="125.1" y="114">D5</text>
<text x="161.3" y="115.7">C3</text>
<text x="161.3" y="118.2">1µF</text>
<text x="194.8" y="114">RESET</text>
<text x="205.4" y="117.6" transform="rotate(-90 205.4 117.6)">GND</text>
<text x="211.6" y="114">D</text>
<text x="211.6" y="116.5">D</text>
<text x="119.1" y="120.1" transform="rotate(-90 119.1 120.1)">GND</text>
<text x="116.1" y="129.2">GND</text>
<text x="155.4" y="126.7">GND</text>
<text x="202.4" y="126.7">GND</text>
<text x="66.5" y="141.9">+5V</text>
<text x="88.9" y="151.1">RN2</text>
<text x="88.9" y="153.6">10KΩ</text>
</g>
<g font-size="1.3">
<text x="137.2" y="77.3">NMI</text>
<text x="137.2" y="79.9">HALT</text>
<text x="102.3" y="97.7">VIDEO16</text>
<text x="181.6" y="100.2">NMI</text>
</g>
<g font-size="1" fill="#008484">
<text x="159.5" y="52.9" transform="rotate(-90 159.5 52.9)">330Ω</text>
<text x="99.9" y="57.9">1KΩ</text>
<text x="49" y="63.8" transform="rotate(-90 49 63.8)">1KΩ</text>
<text x="99.9" y="65.5">1KΩ</text>
<text x="99.9" y="63">1KΩ</text>
<text x="99.9" y="60.5">1KΩ</text>
<text x="142.4" y="60.5">2.2KΩ</text>
<text x="99.9" y="68.1">1KΩ</text>
<text x="99.9" y="70.6">1KΩ</text>
<text x="99.9" y="75.7">1KΩ</text>
<text x="99.9" y="73.2">1KΩ</text>
<text x="146.4" y="77">10KΩ</text>
<text x="99.9" y="78.2">1KΩ</text>
<text x="69.3" y="89.2" transform="rotate(-90 69.3 89.2)">1MΩ</text>
<text x="99.5" y="93.5">680Ω</text>
<text x="99.5" y="90.9">680Ω</text>
<text x="177.3" y="93" transform="rotate(-90 177.3 93)">1KΩ</text>
<text x="87.8" y="101.1">4.7KΩ</text>
<text x="73.2" y="107.2" transform="rotate(-90 73.2 107.2)">220Ω</text>
<text x="90.8" y="112.5">30Ω</text>
<text x="97.4" y="172.2">1KΩ</text>
<text x="97.4" y="169.7">1KΩ</text>
<text x="97.4" y="174.8">1KΩ</text>
<text x="97.4" y="179.8">1KΩ</text>
<text x="97.4" y="177.3">1KΩ</text>
<text x="97.4" y="184.9">1KΩ</text>
<text x="97.4" y="182.4">1KΩ</text>
<text x="97.4" y="187.5">1KΩ</text>
</g>
<text font-size=".9" fill="#008484" x="180.5" y="113.7">220KΩ</text>
<g font-size=".8" fill="#008484">
<text x="119.1" y="57.2" transform="rotate(-90 119.1 57.2)">CC</text>
<text x="205.5" y="54.7" transform="rotate(-90 205.5 54.7)">CC</text>
<text x="213.1" y="55.6">0</text>
<text x="213.1" y="58.2">1</text>
<text x="213.1" y="60.7">2</text>
<text x="213.1" y="63.3">3</text>
<text x="213.1" y="65.8">4</text>
<text x="213.1" y="68.3">5</text>
<text x="213.1" y="70.9">6</text>
<text x="213.1" y="73.4">7</text>
<text x="213.1" y="76">8</text>
<text x="212.1" y="83.6">11</text>
<text x="212.1" y="81">10</text>
<text x="213.1" y="78.5">9</text>
<text x="212.1" y="86.1">12</text>
<text x="212.1" y="88.7">13</text>
<text x="212.1" y="91.2">14</text>
<text x="212.1" y="93.7">15</text>
<text x="213.1" y="98.8">0</text>
<text x="213.1" y="101.4">1</text>
<text x="213.1" y="106.4">3</text>
<text x="213.1" y="103.9">2</text>
<text x="213.1" y="109">4</text>
<text x="213.1" y="111.5">5</text>
<text x="213.1" y="114.1">6</text>
<text x="213.1" y="116.6">7</text>
</g>
</svg>
